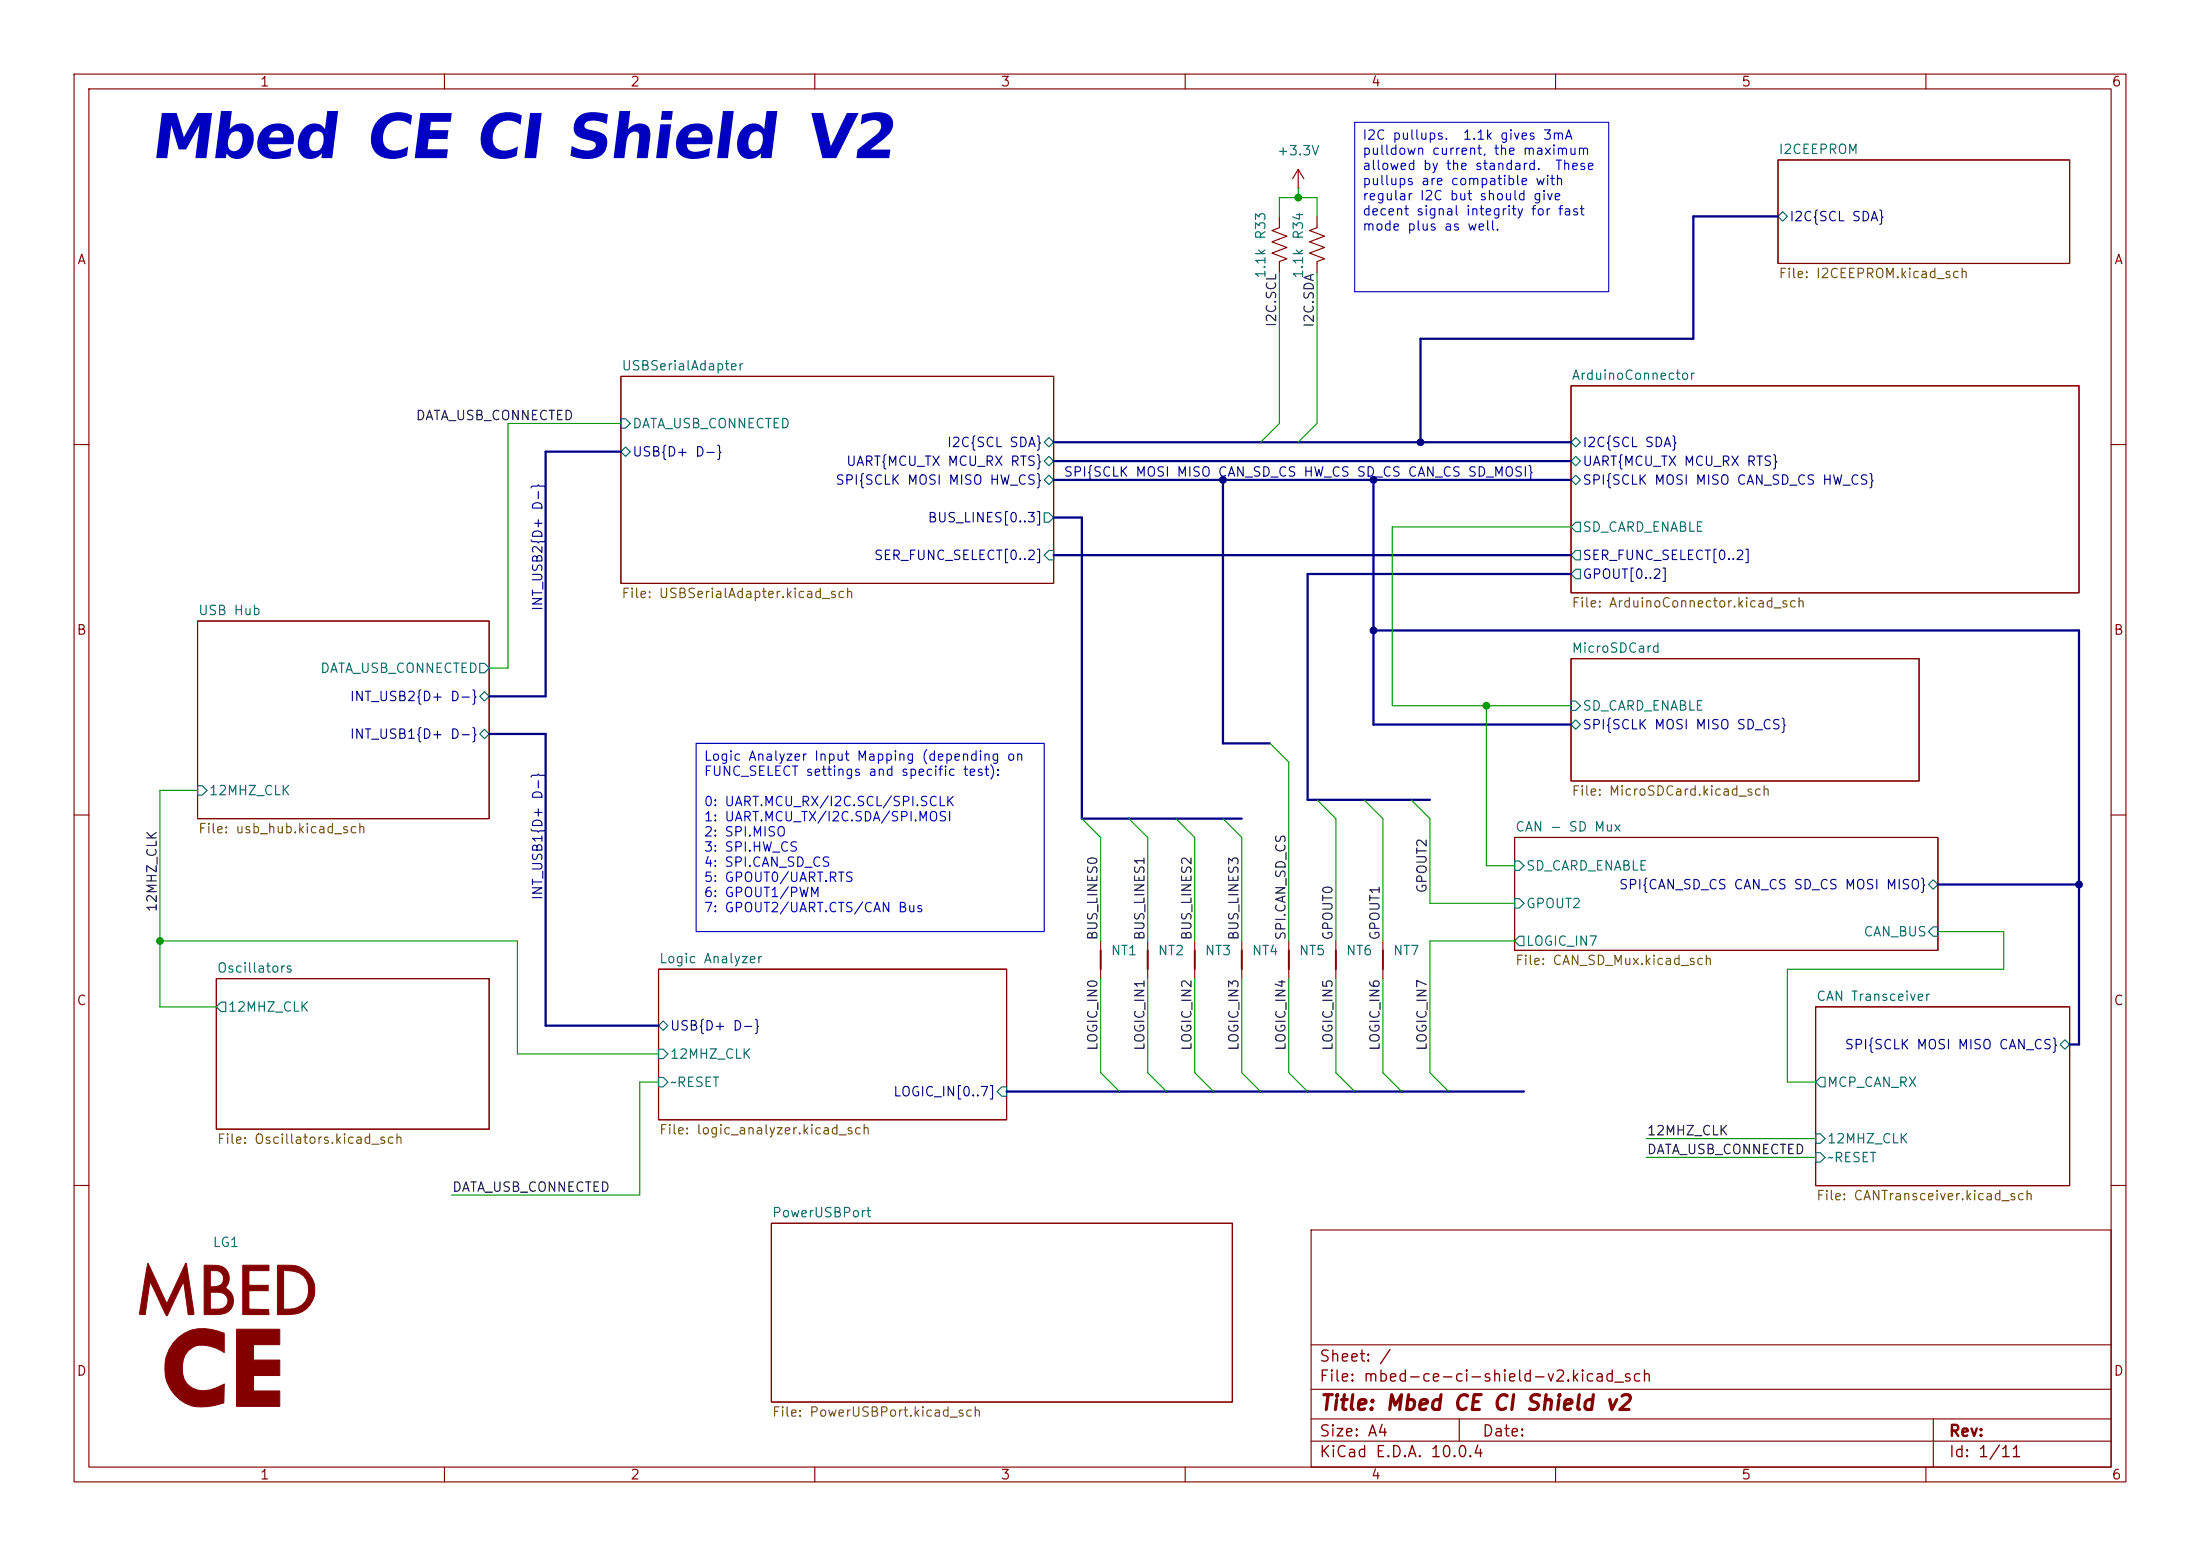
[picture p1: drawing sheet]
<svg xmlns="http://www.w3.org/2000/svg" width="297mm" height="210mm" viewBox="0 0 297 210" stroke-linecap="round" stroke-linejoin="round" font-family="sans-serif">
<g fill="none" stroke="#840000" stroke-width=".15">
<path d="M10 10h277v190h-277zM12 12h273v186h-273zM60 10v2M110 10v2M160 10v2M210 10v2M260 10v2M172.7 29.2v1.5l-1 .4 2 .8-2 .7 2 .8-2 .8 2 .7-1 .4v1.5M175.3 25.4h.1M175.3 22.9l-.8 1.2M175.3 22.9l.7 1.2M175.3 22.9v2.5"/>
<path d="M177.8 29.2v1.5l-1 .4 2 .8-2 .7 2 .8-2 .8 2 .7-1 .4v1.5M240 21.6h39.4v14h-39.4zM83.8 50.8h58.4v27.9h-58.4zM212.1 52.1h68.6v27.9h-68.6zM10 60h2M285 60h2M26.7 83.8h39.3v26.7h-39.3zM212.1 88.9h47v16.5h-47zM10 110h2M204.5 113h57.1v15.3h-57.1zM285 110h2M29.2 132.1h36.8v20.3h-36.8z"/>
<path d="M88.9 130.8h47v20.3h-47zM148.6 127v5.1M154.9 127v5.1M161.3 127v5.1M167.6 127v5.1M174 127v5.1M180.3 127v5.1M186.7 127v5.1M245.1 135.9h34.3v24.1h-34.3zM10 160h2M104.1 165.1h62.3v24.1h-62.3zM177 166h108v32h-108z"/>
<path d="M285 160h2M60 198v2M110 198v2M160 198v2M177 194.5h108M177 191.5h108M177 187.5h108M177 181.5h108M197 191.5v3M210 198v2M260 198v2M261 191.5v6.5"/>
</g>
<g fill="none" stroke="#006464" stroke-width=".15">
<path d="M240 29.2l.7-.6 .6 .6-.6 .6zM83.8 56.5h.7l.6 .7-.6 .6h-.7zM141 59.7l.6-.6 .6 .6-.6 .6zM212.1 59.7l.6-.6 .7 .6-.7 .6zM83.8 61l.7-.7 .6 .7-.6 .6zM141 62.2l.6-.6 .6 .6-.6 .7zM141 64.8l.6-.7 .6 .7-.6 .6zM141 69.2h.6l.6 .7-.6 .6h-.6zM141.6 74.3h.6v1.3h-.6l-.6-.7zM212.1 62.2l.6-.6 .7 .6-.7 .7zM212.1 64.8l.6-.7 .7 .7-.7 .6zM212.7 74.3h.7v1.3h-.7l-.6-.7z"/>
<path d="M212.7 76.8h.7v1.3h-.7l-.6-.6zM212.7 70.5h.7v1.3h-.7l-.6-.7zM64.8 94l.6-.7 .6 .7-.6 .6zM64.8 99.1l.6-.7 .6 .7-.6 .6zM64.8 89.5h.6l.6 .7-.6 .6h-.6zM212.1 97.8l.6-.6 .7 .6-.7 .6zM212.1 94.6h.6l.7 .7-.7 .6h-.6zM26.7 106h.6l.6 .7-.6 .6h-.6zM204.5 116.2h.6l.6 .6-.6 .7h-.6zM260.3 119.4l.7-.7 .6 .7-.6 .6zM29.8 135.3h.7v1.2h-.7l-.6-.6zM88.9 138.4l.6-.6 .7 .6-.7 .7z"/>
<path d="M204.5 121.3h.6l.6 .6-.6 .7h-.6zM205.1 126.4h.6v1.2h-.6l-.6-.6zM261 125.1h.6v1.3h-.6l-.7-.7zM88.9 141.6h.6l.7 .6-.7 .7h-.6zM88.9 145.4h.6l.7 .7-.7 .6h-.6zM134.6 147.3l.7-.6h.6v1.3h-.6zM245.1 155.6h.6l.7 .6-.7 .6h-.6zM245.1 153h.6l.7 .7-.7 .6h-.6zM245.7 145.4h.7v1.3h-.7l-.6-.6zM278.1 141l.7-.7 .6 .7-.6 .6z"/>
</g>
<g fill="#840000" stroke="#840000" stroke-width=".14">
<path d="M20 170.5l2.5 5.4 2.6-5.4 1.1 6.8-.1 .1h-.7l-.6-4.3-2.2 4.5a12.4 12.4 0 0 1-1.5-2.9l-.8-1.7-.7 4.4h-.8z"/>
<path d="M24.1 180.5a5.2 5.2 0 0 1 5.4-.8l.8 .2v2.6a4.5 4.5 0 0 0-4-.8 2.85 2.85 0 0 0-1.7 3 2.81 2.81 0 0 0 3.7 2.9l.9-.3 1.1-.5-.1 2.5a8.4 8.4 0 0 1-4.3 .5 5.5 5.5 0 0 1-1.8-9.3z"/>
<path d="M27.6 170.8h1.6a1.75 1.75 0 0 1 1.6 1 1.75 1.75 0 0 1-.3 1.9v.2a1.89 1.89 0 0 1 1 2.2 1.89 1.89 0 0 1-2.1 1.3h-1.8v-.7h.8a3.1 3.1 0 0 0 1.9-.2 1.14 1.14 0 0 0 .4-1.4 1.14 1.14 0 0 0-1.3-.7h-1v2.3h-.8v-3h1.2a1.11 1.11 0 0 0 1.4-1 1.11 1.11 0 0 0-1.2-1.2h-.6v2.2h-.8z"/>
<path d="M32.8 170.8h3.5v.7h-2.7v2h2.6v.7h-2.6v2.5h2.7v.7h-3.5z"/>
<path d="M31.9 179.4h5.9v2.1h-3.6v2.1h3.6v2h-3.6v2.1h3.6v2.1h-5.9z"/>
<path d="M37.5 170.8h1.1a3.4 3.4 0 0 1 3.9 3.3 3.4 3.4 0 0 1-3.9 3.3h-1.1v-.7a7.6 7.6 0 0 0 2.7-.2 2.68 2.68 0 0 0 1.1-3.8 2.54 2.54 0 0 0-2.2-1.2h-.8v5.2h-.8z"/>
</g>
<path d="M148.6 128.3v2.5M154.9 128.3v2.5M161.3 128.3v2.5M167.6 128.3v2.5M174 128.3v2.5M180.3 128.3v2.5M186.7 128.3v2.5" fill="none" stroke="#840000" stroke-width=".25"/>
<g fill="none" stroke="#000084" stroke-width=".3">
<path d="M240 29.2h-11.4v16.5h-36.8v14M142.2 59.7h69.9M83.8 61h-10.1v33h-7.7M142.2 64.8h69.9M142.2 62.2h69.9M142.2 74.9h69.9M142.2 69.9h3.8v40.6h21.6M165.1 64.8v35.5h6.3M185.4 64.8v33h26.7M212.1 77.5h-35.6v30.5h16.5M66 99.1h7.7v39.3h15.2M185.4 85.1h95.3v55.9h-1.3"/>
<path d="M261.6 119.4h19.1M135.9 147.3h69.8"/>
</g>
<g fill="none" stroke="#009600" stroke-width=".15">
<path d="M172.7 29.2v-2.5h5.1v2.5M172.7 36.8v20.4l-2.5 2.5M175.3 25.4v1.3M177.8 36.8v20.4l-2.5 2.5M83.8 57.2h-15.2v33h-2.6M212.1 71.1h-24.1v24.2h24.1M200.7 95.3v21.5h3.8M26.7 106.7h-5.1v29.2h7.6M146 110.5l2.6 2.5v14M152.4 110.5l2.5 2.5v14M158.7 110.5l2.6 2.5v14M165.1 110.5l2.5 2.5v14"/>
<path d="M171.4 100.3l2.6 2.6v24.1M177.8 108l2.5 2.5v16.5M184.1 108l2.6 2.5v16.5M190.5 108l2.5 2.5v11.4h11.5M21.6 127h48.2v15.2h19.1M148.6 132.1v12.7l2.5 2.5M154.9 132.1v12.7l2.6 2.5M161.3 132.1v12.7l2.5 2.5M167.6 132.1v12.7l2.6 2.5M174 132.1v12.7l2.5 2.5M180.3 132.1v12.7l2.6 2.5M186.7 132.1v12.7l2.5 2.5"/>
<path d="M204.5 127h-11.5v17.8l2.6 2.5M261.6 125.7h8.9v5.1h-29.2v15.3h3.8M88.9 146.1h-2.5v15.2h-25.4M222.2 156.2h22.9M222.2 153.7h22.9"/>
</g>
<path d="M182.9 16.5h34.3v22.9h-34.3zM94 100.3h47v25.4h-47z" fill="none" stroke="#0000c2" stroke-width=".15"/>
<g fill="#000084" stroke="#000084" stroke-width=".14">
<circle cx="165.1" cy="64.8" r=".46"/>
<circle cx="191.8" cy="59.7" r=".46"/>
<circle cx="185.4" cy="64.8" r=".46"/>
<circle cx="185.4" cy="85.1" r=".46"/>
<circle cx="280.7" cy="119.4" r=".46"/>
</g>
<g fill="#009600" stroke="#009600" stroke-width=".14">
<circle cx="175.3" cy="26.7" r=".46"/>
<circle cx="21.6" cy="127" r=".46"/>
<circle cx="200.7" cy="95.3" r=".46"/>
</g>
<text font-size="8.4" fill="#0000c2" x="20.3" y="21.3">Mbed CE CI Shield V2</text>
<text font-size="2" fill="#840000" x="178" y="190.8">Title: Mbed CE CI Shield v2</text>
<g font-size="1.5" fill="#840000">
<text x="178" y="184.2">Sheet: /</text>
<text x="178" y="186.9">File: mbed-ce-ci-shield-v2.kicad_sch</text>
<text x="178" y="197.1">KiCad E.D.A. 10.0.4</text>
<text x="178" y="194.3">Size: A4</text>
<text x="200" y="194.3">Date:</text>
<text x="263" y="194.3">Rev:</text>
<text x="263" y="197.1">Id: 1/11</text>
</g>
<g font-size="1.3" fill="#840000">
<text x="35" y="12">1</text>
<text x="85" y="12">2</text>
<text x="135" y="12">3</text>
<text x="185" y="12">4</text>
<text x="235" y="12">5</text>
<text x="285" y="12">6</text>
<text x="10.3" y="36">A</text>
<text x="285.3" y="36">A</text>
<text x="10.3" y="86">B</text>
<text x="285.3" y="86">B</text>
<text x="10.3" y="136">C</text>
<text x="285.3" y="136">C</text>
<text x="10.3" y="186">D</text>
<text x="285.3" y="186">D</text>
<text x="35" y="200">1</text>
<text x="85" y="200">2</text>
<text x="135" y="200">3</text>
<text x="185" y="200">4</text>
<text x="235" y="200">5</text>
<text x="285" y="200">6</text>
</g>
<g font-size="1.3" fill="#006464">
<text x="172.3" y="21.3">+3.3V</text>
<text x="240" y="21.1">I2CEEPROM</text>
<text x="171.2" y="32.4" transform="rotate(-90 171.2 32.4)">R33</text>
<text x="176.2" y="32.4" transform="rotate(-90 176.2 32.4)">R34</text>
<text x="171.2" y="37.7" transform="rotate(-90 171.2 37.7)">1.1k</text>
<text x="176.2" y="37.7" transform="rotate(-90 176.2 37.7)">1.1k</text>
<text x="83.8" y="50.3">USBSerialAdapter</text>
<text x="212.1" y="51.6">ArduinoConnector</text>
<text x="85.3" y="58.1">DATA_USB_CONNECTED</text>
<text x="213.6" y="72.1">SD_CARD_ENABLE</text>
<text x="26.7" y="83.3">USB Hub</text>
<text x="212.1" y="88.4">MicroSDCard</text>
<text x="43.1" y="91.1">DATA_USB_CONNECTED</text>
<text x="213.6" y="96.2">SD_CARD_ENABLE</text>
<text x="28.1" y="107.7">12MHZ_CLK</text>
<text x="204.5" y="112.5">CAN - SD Mux</text>
<text x="205.9" y="117.8">SD_CARD_ENABLE</text>
<text x="205.9" y="122.9">GPOUT2</text>
<text x="29.2" y="131.6">Oscillators</text>
<text x="88.9" y="130.3">Logic Analyzer</text>
<text x="149.9" y="129.2">NT1</text>
<text x="156.2" y="129.2">NT2</text>
<text x="162.6" y="129.2">NT3</text>
<text x="168.9" y="129.2">NT4</text>
<text x="175.3" y="129.2">NT5</text>
<text x="181.6" y="129.2">NT6</text>
<text x="188" y="129.2">NT7</text>
<text x="205.9" y="128">LOGIC_IN7</text>
<text x="251.5" y="126.7">CAN_BUS</text>
<text x="30.7" y="136.9">12MHZ_CLK</text>
<text x="245.1" y="135.4">CAN Transceiver</text>
<text x="90.4" y="143.2">12MHZ_CLK</text>
<text x="90.4" y="147">~RESET</text>
<text x="246.6" y="147">MCP_CAN_RX</text>
<text x="246.6" y="154.6">12MHZ_CLK</text>
<text x="246.6" y="157.2">~RESET</text>
<text x="104.1" y="164.6">PowerUSBPort</text>
<text x="28.6" y="168.6">LG1</text>
</g>
<g font-size="1.3" fill="#0000c2">
<text x="183.8" y="19.2">I2C pullups.</text>
<text x="183.8" y="21.2">pulldown current, the maximum</text>
<text x="183.8" y="23.3">allowed by the standard.</text>
<text x="197.4" y="19.2">1.1k gives 3mA</text>
<text x="209.8" y="23.3">These</text>
<text x="183.8" y="25.3">pullups are compatible with</text>
<text x="183.8" y="27.4">regular I2C but should give</text>
<text x="183.8" y="29.4">decent signal integrity for fast</text>
<text x="183.8" y="31.4">mode plus as well.</text>
<text x="94.9" y="103">Logic Analyzer Input Mapping (depending on</text>
<text x="94.9" y="105">FUNC_SELECT settings and specific test):</text>
<text x="94.9" y="109.1">0: UART.MCU_RX/I2C.SCL/SPI.SCLK</text>
<text x="94.9" y="111.2">1: UART.MCU_TX/I2C.SDA/SPI.MOSI</text>
<text x="94.9" y="113.2">2: SPI.MISO</text>
<text x="94.9" y="115.3">3: SPI.HW_CS</text>
<text x="94.9" y="117.3">4: SPI.CAN_SD_CS</text>
<text x="94.9" y="119.4">5: GPOUT0/UART.RTS</text>
<text x="94.9" y="121.4">6: GPOUT1/PWM</text>
<text x="94.9" y="123.4">7: GPOUT2/UART.CTS/CAN Bus</text>
</g>
<g font-size="1.3" fill="#000084">
<text x="241.5" y="30.2">I2C{SCL SDA}</text>
<text x="85.3" y="61.9">USB{D+ D-}</text>
<text x="112.7" y="65.7">SPI{SCLK MOSI MISO HW_CS}</text>
<text x="114.1" y="63.2">UART{MCU_TX MCU_RX RTS}</text>
<text x="127.8" y="60.7">I2C{SCL SDA}</text>
<text x="143.5" y="64.6">SPI{SCLK MOSI MISO CAN_SD_CS HW_CS SD_CS CAN_CS SD_MOSI}</text>
<text x="213.6" y="63.2">UART{MCU_TX MCU_RX RTS}</text>
<text x="213.6" y="60.7">I2C{SCL SDA}</text>
<text x="213.6" y="65.7">SPI{SCLK MOSI MISO CAN_SD_CS HW_CS}</text>
<text x="125.2" y="70.8">BUS_LINES[0..3]</text>
<text x="117.9" y="75.9">SER_FUNC_SELECT[0..2]</text>
<text x="213.6" y="75.9">SER_FUNC_SELECT[0..2]</text>
<text x="73.5" y="82.6" transform="rotate(-90 73.5 82.6)">INT_USB2{D+ D-}</text>
<text x="213.6" y="78.4">GPOUT[0..2]</text>
<text x="47.1" y="95">INT_USB2{D+ D-}</text>
<text x="47.1" y="100">INT_USB1{D+ D-}</text>
<text x="213.6" y="98.8">SPI{SCLK MOSI MISO SD_CS}</text>
<text x="73.5" y="121.6" transform="rotate(-90 73.5 121.6)">INT_USB1{D+ D-}</text>
<text x="218.5" y="120.4">SPI{CAN_SD_CS CAN_CS SD_CS MOSI MISO}</text>
<text x="90.4" y="139.4">USB{D+ D-}</text>
<text x="248.9" y="141.9">SPI{SCLK MOSI MISO CAN_CS}</text>
<text x="120.5" y="148.3">LOGIC_IN[0..7]</text>
</g>
<g font-size="1.3" fill="#725600">
<text x="240" y="37.9">File: I2CEEPROM.kicad_sch</text>
<text x="83.8" y="81">File: USBSerialAdapter.kicad_sch</text>
<text x="212.1" y="82.3">File: ArduinoConnector.kicad_sch</text>
<text x="212.1" y="107.7">File: MicroSDCard.kicad_sch</text>
<text x="26.7" y="112.8">File: usb_hub.kicad_sch</text>
<text x="204.5" y="130.6">File: CAN_SD_Mux.kicad_sch</text>
<text x="29.2" y="154.7">File: Oscillators.kicad_sch</text>
<text x="88.9" y="153.4">File: logic_analyzer.kicad_sch</text>
<text x="245.1" y="162.3">File: CANTransceiver.kicad_sch</text>
<text x="104.1" y="191.5">File: PowerUSBPort.kicad_sch</text>
</g>
<g font-size="1.3" fill="#0f0f0f">
<text x="172.6" y="44.2" transform="rotate(-90 172.6 44.2)">I2C.SCL</text>
<text x="177.7" y="44.3" transform="rotate(-90 177.7 44.3)">I2C.SDA</text>
<text x="56" y="57">DATA_USB_CONNECTED</text>
<text x="21.5" y="123.2" transform="rotate(-90 21.5 123.2)">12MHZ_CLK</text>
<text x="192.9" y="120.7" transform="rotate(-90 192.9 120.7)">GPOUT2</text>
<text x="148.5" y="127" transform="rotate(-90 148.5 127)">BUS_LINES0</text>
<text x="154.8" y="127" transform="rotate(-90 154.8 127)">BUS_LINES1</text>
<text x="161.2" y="127" transform="rotate(-90 161.2 127)">BUS_LINES2</text>
<text x="167.5" y="127" transform="rotate(-90 167.5 127)">BUS_LINES3</text>
<text x="173.9" y="127" transform="rotate(-90 173.9 127)">SPI.CAN_SD_CS</text>
<text x="180.2" y="127" transform="rotate(-90 180.2 127)">GPOUT0</text>
<text x="186.6" y="127" transform="rotate(-90 186.6 127)">GPOUT1</text>
<text x="148.5" y="141.9" transform="rotate(-90 148.5 141.9)">LOGIC_IN0</text>
<text x="154.8" y="141.9" transform="rotate(-90 154.8 141.9)">LOGIC_IN1</text>
<text x="161.2" y="141.9" transform="rotate(-90 161.2 141.9)">LOGIC_IN2</text>
<text x="167.5" y="141.9" transform="rotate(-90 167.5 141.9)">LOGIC_IN3</text>
<text x="173.9" y="141.9" transform="rotate(-90 173.9 141.9)">LOGIC_IN4</text>
<text x="180.2" y="141.9" transform="rotate(-90 180.2 141.9)">LOGIC_IN5</text>
<text x="186.6" y="141.9" transform="rotate(-90 186.6 141.9)">LOGIC_IN6</text>
<text x="192.9" y="141.9" transform="rotate(-90 192.9 141.9)">LOGIC_IN7</text>
<text x="222.2" y="153.5">12MHZ_CLK</text>
<text x="61" y="161.2">DATA_USB_CONNECTED</text>
<text x="222.2" y="156.1">DATA_USB_CONNECTED</text>
</g>
</svg>
